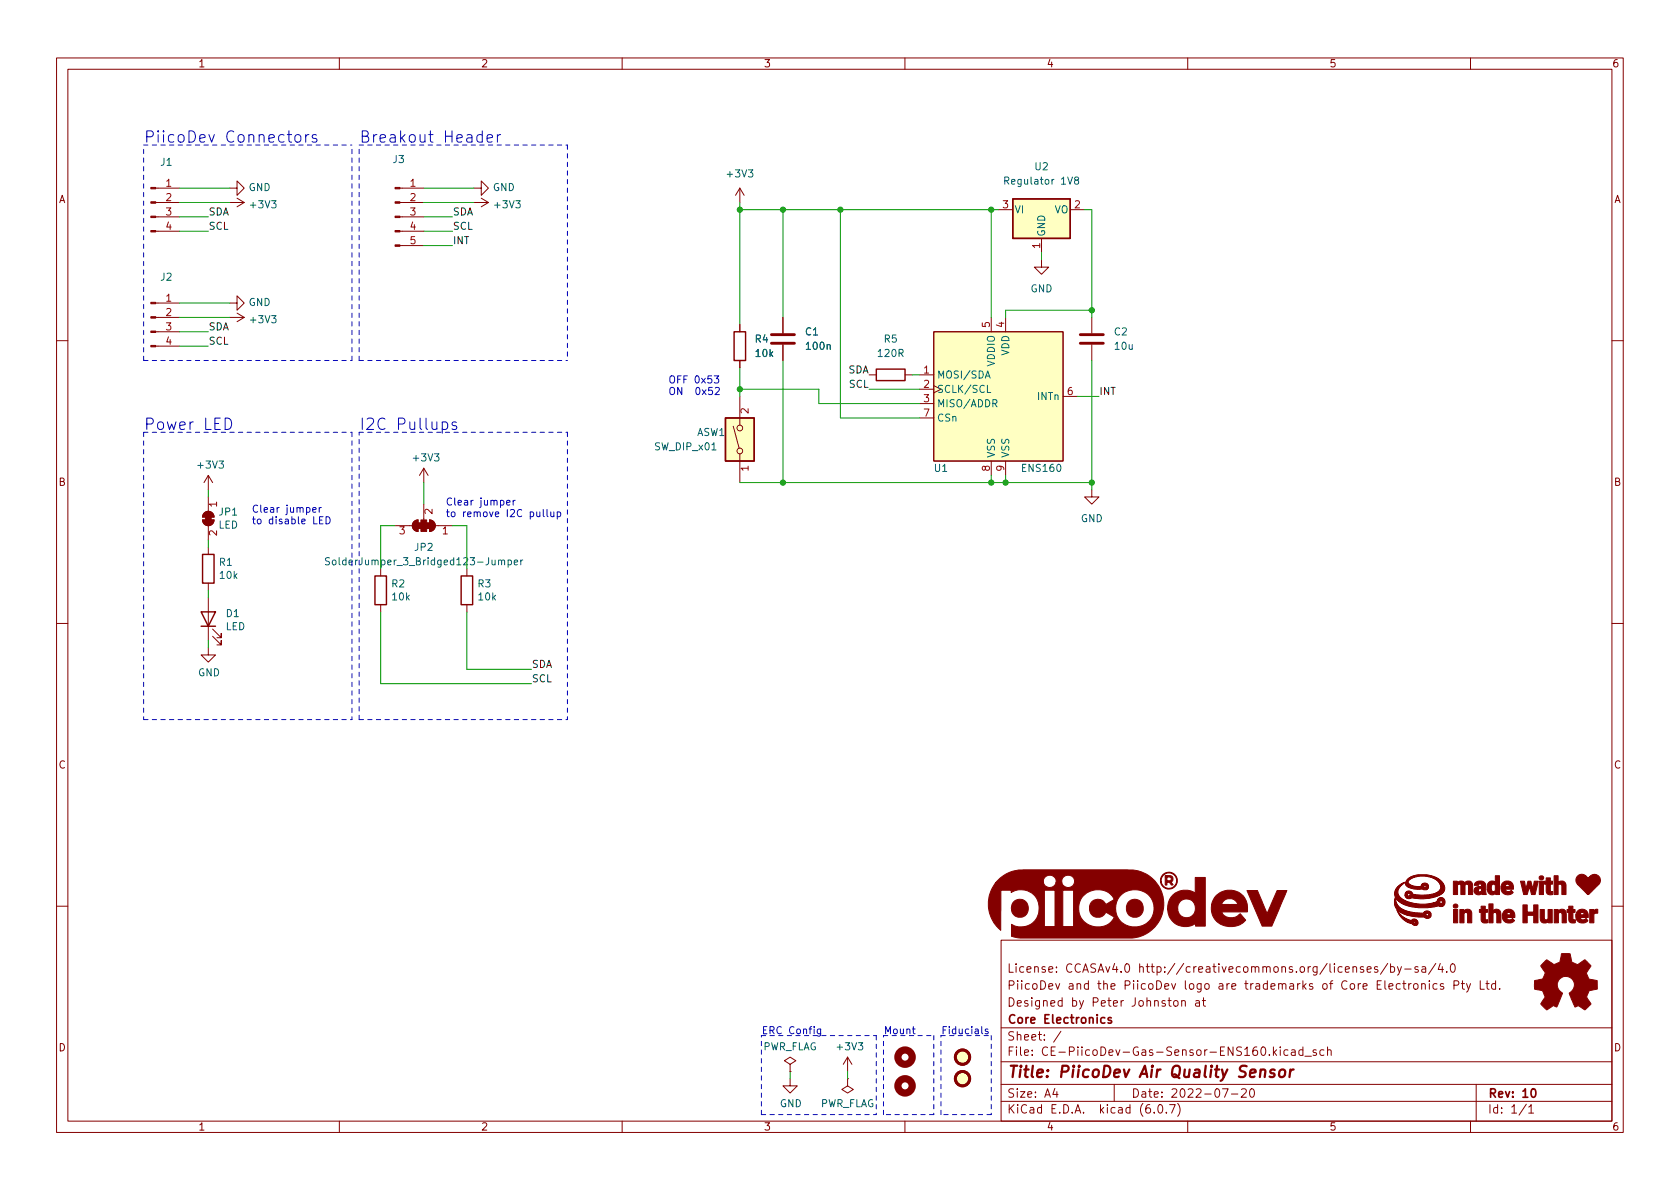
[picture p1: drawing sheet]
<svg xmlns="http://www.w3.org/2000/svg" width="297mm" height="210mm" viewBox="0 0 297 210" stroke-linecap="round" stroke-linejoin="round" font-family="sans-serif">
<g fill="none" stroke="#840000" stroke-width=".18">
<path d="M10 10.2h277v190.1h-277zM12 12.2h273v186.1h-273zM60 10.2v2M110 10.2v2M160 10.2v2M210 10.2v2M260 10.2v2M27.5 35.8h4.2M27.5 38.3h4.2M27.5 33.3h4.2M40.6 33.3h1.3v-1.3l1.3 1.3-1.3 1.2v-1.2M40.6 35.8h2.6"/>
<path d="M41.9 35l1.3 .8M43.2 35.8l-1.3 .8M70.7 35.8h4.2M70.7 38.3h4.2M70.7 33.3h4.2M83.8 33.3h1.3v-1.3l1.3 1.3-1.3 1.2v-1.2M83.8 35.8h2.6M85.1 35l1.3 .8M86.4 35.8l-1.3 .8M130.8 33.3v2.5M130.8 33.3l-.8 1.2M130.8 33.3l.8 1.2"/>
<path d="M176.5 37.1h2.6M189.2 37.1h2.6M27.5 56.1h4.2M27.5 40.9h4.2M27.5 58.7h4.2M27.5 53.6h4.2M40.6 53.6h1.3v-1.3l1.3 1.3-1.3 1.3v-1.3M40.6 56.1h2.6M41.9 55.4l1.3 .7M43.2 56.1l-1.3 .8M70.7 43.4h4.2M70.7 40.9h4.2"/>
<path d="M130.8 57.4v1.3M138.4 56.1v2.8M165.1 58.7h22.9v22.8h-22.9zM175.3 56.1v2.6M177.8 56.1v2.6M184.1 46v1.2h1.3l-1.3 1.3-1.2-1.3h1.2M184.1 42.2v2.5M193 56.1v2.8M10 60.2h2M27.5 61.2h4.2M129.6 75.4l1.1 3.8M130.8 63.7v1.3"/>
<path d="M130.8 70.1v5.1M138.4 61v2.7M153.7 66.3h1.2M160 66.3h1.3M162.6 66.3h2.5M162.6 68.8h2.5M162.6 71.4h2.5M162.6 73.9h2.5M188 70.1h2.5M193 61v2.7M285 60.2h2M35.8 91.9h2a1.02 1.02 0 0 1-1 1.1 1.02 1.02 0 0 1-1-1.1z"/>
<path d="M36.1 90.7a1.02 1.02 0 0 1 1.1-.2 1.02 1.02 0 0 1 .6 .9h-2zM36.8 84.1l-.7 1.2M36.8 84.1v2.5M36.8 87.9v2.5M36.8 93v2.5M36.8 96.8v1.2M36.8 84.1l.8 1.2M69.8 93h3.1M73.2 92.2l.7-.3v2.1a1.02 1.02 0 0 1-.9-.7 1.02 1.02 0 0 1 .2-1.1zM74.9 82.8l-.7 1.3M74.9 82.8v2.5M74.9 89.1v2.8"/>
<path d="M74.9 82.8l.8 1.3M75.9 91.9a1.02 1.02 0 0 1 1.1 1.1 1.02 1.02 0 0 1-1.1 1zM77 93h3M130.8 80.3v5M175.3 81.5v2.6M177.8 81.5v2.6M193 86.6v1.3h1.3l-1.3 1.2-1.2-1.2h1.2M10 110.2h2M36.8 114.5v1.3h1.3l-1.3 1.3-1.2-1.3h1.2M36.8 103.1v1.3M36.8 105.7v7.6M37.6 112.5l1.5 1.5v-.7v.7h-.7"/>
<path d="M37.6 111.2l1.5 1.6v-.8v.8h-.7M67.3 100.6v1.2M67.3 106.9v1.3M82.5 100.6v1.2M82.5 106.9v1.3M285 110.2h2M10 160.2h2M177 166.3h108v32h-108zM207.6 177l.4-.1 .3 .3v.4l-.3 .3h-.4l-.1-.3v-.4zM208.9 177.1l.2-.2 .4 .1 .1 .9M208.9 176.9v1M211.4 177h.6l.1 .9"/>
<path d="M212.1 177.3l-.5 .1a.29 .29 0 0 0-.2 .2 .29 .29 0 0 0 .2 .3h.5M212.6 176.9h.5M212.8 176.4v1.3l.3 .2M241.7 171.4l.7-.1v-.3l-.5-.1-.2 .2 .1 .8h.6M243.6 171l-.4-.1-.2 .2 .1 .3 .5 .1v.4h-.6M245.4 170.4l-1.3 1.9M245.9 171l.4-.1 .3 .3v.4l-.2 .3h-.5M245.9 170.4v1.5M247.1 170.9l.3 1M247.8 170.9l-.5 1.4-.2 .1M248 173.9h.6M248.2 173.4v1.3l.4 .2"/>
<path d="M248.4 171.4h1.1M249.1 173.9v1M249.5 173.9l-.3 .1-.1 .2M250 174.1l.2-.2 .4 .2 .1 .5-.1 .3h-.4l-.2-.1zM250.7 171l-.3-.1-.3 .2 .1 .3 .5 .1v.4h-.6M251.4 174.1l.2-.2 .3 .1 .1 .9M251.4 173.9v1M251.4 171h.6l.1 .9M252.1 171.3l-.5 .1a.29 .29 0 0 0-.2 .2 .29 .29 0 0 0 .2 .3h.5M252.7 173.4v.2M252.7 173.9v1M253.9 170.4l-1.3 1.9"/>
<path d="M254.1 174l-.5-.1-.2 .3v.4l.1 .3h.6M254.7 170.4l-.4 1h.9M255 170.9v1M255.2 174l-.3-.1-.2 .2v.3l.5 .1v.4h-.5M255.8 171.8v.1M256.6 170.5l.2-.1a.81 .81 0 0 1 .6 .7 .81 .81 0 0 1-.3 .8h-.2a.81 .81 0 0 1-.5-.6 .81 .81 0 0 1 .2-.8zM257.1 174.2l.7-.1 .1-.2v-.3l-.3-.2h-.5v1.5M258.4 173.9h.5M258.6 173.4v1.3l.3 .2M259.3 173.9l.3 1M260 173.9l-.5 1.4-.2 .1M261.7 173.4v1.5h.7"/>
<path d="M262.7 173.9h.6M262.9 173.4v1.3l.4 .2M264.4 174l-.4-.1-.3 .3v.4l.2 .3h.5M264.4 173.4v1.5M265.2 174.8v.1M285 160.2h2M60 198.3v2M110 198.3v2M139.7 190.7v1.3h1.3l-1.3 1.3-1.3-1.3h1.3M139.7 188.2l1-.6-1-.7-1 .7 1 .6v1.3M139.7 189.5h.1M149.9 190.7v1.3l1 .7-1 .6-1.1-.6 1.1-.7"/>
<path d="M149.9 190.7h.1M149.9 186.9l-.8 1.3M149.9 186.9v2.6M149.9 186.9l.7 1.3M160 198.3v2M177 194.8h108M177 191.8h108M177 187.8h108M177 181.8h108M186.5 192.5l-.4 1h1M186.9 193v1M187.6 182.4l-1.3 1.9"/>
<path d="M197 191.8v3M204.1 196.7v.1M204.9 195.4l.2-.1a.81 .81 0 0 1 .6 .7 .81 .81 0 0 1-.3 .8h-.2a.81 .81 0 0 1-.6-.6 .81 .81 0 0 1 .3-.8zM206.2 196.7v.1M206.8 195.3h1l-.7 1.5M208.2 195.1a1.72 1.72 0 0 1 0 2.3M210 198.3v2M216.1 192.5h1l-.6 1.5M217.7 193.5h1.2M219.5 192.7l.6-.2 .2 .2 .1 .3-1 1h1M221.1 192.7l.2-.2a.81 .81 0 0 1 .6 .7 .81 .81 0 0 1-.3 .8h-.2a.81 .81 0 0 1-.3-1.3zM225.1 185.1v1.5"/>
<path d="M225.3 186.1l.4 .5M225.7 185.6l-.6 .6M226.4 185.1v.2M226.4 185.6v1M227.7 185.7l-.4-.1-.3 .3v.4l.1 .3h.6M228.4 185.7h.5l.1 .9M229 186l-.5 .1a.29 .29 0 0 0-.2 .2 .29 .29 0 0 0 .2 .3h.5M230.4 185.7l-.5-.1-.3 .3v.4l.2 .3h.6M230.4 185.1v1.5M230.7 186.8h1.2M232.7 185.7l-.3-.1-.3 .2 .1 .3 .5 .1v.4h-.6M234.1 185.7l-.5-.1-.2 .3v.4l.1 .3h.6"/>
<path d="M234.7 185.8l.2-.2 .4 .1 .1 .9M234.7 185.1v1.5M260 198.3v2M261 191.8v6.5M269.9 195.3l-1.3 1.9M270.3 195.8l.4-.5v1.5M270.3 196.8h.9"/>
<circle cx="130.8" cy="75.7" r=".51"/>
<circle cx="130.8" cy="79.8" r=".51"/>
</g>
<path d="M195.3 180l-.4-.1-.3 .3v.4l.2 .3h.5M196.5 180l-.4-.1-.2 .2 .1 .3 .5 .1v.4h-.6M270.9 192.6l.2-.1a.81 .81 0 0 1 .5 .7 .81 .81 0 0 1-.3 .8h-.1a.81 .81 0 0 1-.6-.6 .81 .81 0 0 1 .3-.8z" fill="none" stroke="#840000" stroke-width=".3"/>
<path d="M222.9 189.3a.49 .49 0 0 1 .8 .1l-.1 1.1M225.4 189.2a.49 .49 0 0 0-.8 .3l.1 .2 .6 .2 .1 .2-.2 .3-.2 .1-.5-.1M226.3 189.3a.52 .52 0 0 1 .5-.2 .52 .52 0 0 1 .5 .4l-.1 .6a.55 .55 0 0 1-.5 .4 .55 .55 0 0 1-.6-.4zM228.2 189.1l-.2 1.4M228.7 189.1l-.4 .1-.2 .3" fill="none" stroke="#840000" stroke-width=".4"/>
<g fill="#840000" stroke="#840000" stroke-width=".18">
<path d="M36.3 91.2h1v1h-1z"/>
<path d="M36.1 90.7a1.02 1.02 0 0 1 1.1-.2 1.02 1.02 0 0 1 .6 .9h-2z"/>
<path d="M35.8 91.9h2a1.02 1.02 0 0 1-1 1.1 1.02 1.02 0 0 1-1-1.1z"/>
<path d="M69.8 43.3h.9v.3h-.9z"/>
<path d="M69.8 40.8h.9v.2h-.9z"/>
<path d="M69.8 38.2h.9v.3h-.9z"/>
<path d="M69.8 35.7h.9v.2h-.9z"/>
<path d="M69.8 33.1h.9v.3h-.9z"/>
<path d="M247 160.9l.5 .7 1 .8 1 .4 .5-.3 .5 .2 .2 .4-.1 .4-.5 .1-.4-.3-.8-.2h1.1l.2 .2 .1-.2-.2-.2-.2 .2h-1l-.7-.4-.8-.9z"/>
<path d="M248.8 155.5l.6-.4 1.1-.4h1.7l.8 .1 1.3 .5 .7 .7 .4 .8v.6l-.2 .5-.5 .3-1.4 .5-1.6 .2-2.1-.2-.4 .2h-.3l-.3-.2-.2-.4 .8 .2 .1-.4-.3-.1-.2 .3h-.4l.1-.4 .3-.3h.6l.3 .3 .1 .2 .6 .1h2.3l1.1-.2 .5-.3 .4-.4v-.5l-.3-.8-.9-.7-1.2-.3-1.3-.1-.9 .2-.7 .3-.4 .4v.4l.6 .4 1 .2 .7-.1 .1-.3 .2-.2h.6l.3 .3v.6l-.3 .2h-.5l-.1-.1h-1.6l-1-.4h2.8l.2 .2 .1-.3-.3-.1-.1 .2h-2.8l-.4-.5 .1-.5z"/>
<path d="M247.2 156.7l1.2-.7-1 1-.2 .3v.7l.2 .5 .4 .4 1.2 .6 2 .4h1.1l1.3-.2h1.2l.3 .1 .1-.2-.1-.3h-.3v.4h-1.2l.7-.2 .3-.6 .5-.2 .3 .1 .2 .3v.8l-.1 .2-.4 .2-.6-.2-.8 .3-1 .1h-2.2l-2-.5-1-.6-.5-.6v.7l.2 .4 .4 .5 .5 .4 .9 .4 1.4 .2 1.5 .1 .2-.3 .5-.1 .5 .2 .1 .7-.2 .3-.6 .1-.3-.2-1.6-.1-1.6-.3h3.4l.4 .2 .1-.3-.2-.2h-.2l-.1 .3h-3.5l-.3-.1-1.2-.8-.5-1v-.7l.1-.5-.1-.9 .2-.6z"/>
<path d="M199.5 159.5a1.59 1.59 0 0 1 2.5 .4 1.59 1.59 0 0 1-1.1 2.3h-.5a1.43 1.43 0 0 1-1.2-1.3v-.6z"/>
<path d="M220.5 157.5h1.8l1.7 4 1.8-4h1.7l-2.6 6.3h-1.7z"/>
<path d="M206 154.8h.9l.4 .2 .1 .6-.3 .4 .3 .5h-.3l-.3-.5h-.5v.5h-.3v-1.4h.3v.7l.5-.1 .3-.2-.1-.3-1-.1z"/>
<path d="M205.5 154.7a1.51 1.51 0 0 1 2.6 .6l.1 .7a1.51 1.51 0 0 1-1.6 1.2 1.51 1.51 0 0 1-1.4-1.2h.1a1.38 1.38 0 0 0 1.4 1.1 1.38 1.38 0 0 0 1.3-1.2 1.37 1.37 0 0 0-1-1.5 1.31 1.31 0 0 0-1.5 .7l-.2 .9h-.1v-.7z"/>
<path d="M207.3 158.3a3.5 3.5 0 0 1 1.9-.9l1.4 .2 .7 .3v-2.7h1.8v8.6h-1.7v-.5a3.1 3.1 0 0 1-3.3 .2 3.1 3.1 0 0 1-1.6-2.7h1.7a1.59 1.59 0 0 0 2 1.5 1.59 1.59 0 0 0 1.1-2.2 1.57 1.57 0 0 0-1.9-1.1 1.57 1.57 0 0 0-1.2 1.8h-1.7a3.3 3.3 0 0 1 .8-2.5z"/>
<path d="M215 158.4a3.4 3.4 0 0 1 1.9-1h.9a3.2 3.2 0 0 1 2.8 3.8l-4.6 .1a1.46 1.46 0 0 0 1.3 1l1.1-.1 .9-.6 .9 1.1a3.5 3.5 0 0 1-5.9-1.2l-.1-.6v-1h4.6a1.37 1.37 0 0 0-1.1-1h-.6a1.46 1.46 0 0 0-1.1 1h-1.8l.2-.6z"/>
<path d="M176.2 155.9a6.1 6.1 0 0 1 4.7-2.1h18.6a6 6 0 0 1 6.3 5.7 6 6 0 0 1-5.6 6.4h-20.1l-1.3-.3v-2.2a3 3 0 0 0 2.4 .4h8.6v-2.8h.9a3.4 3.4 0 0 0 4.2 2.8 2.95 2.95 0 0 0 2.1-1.6l-1.4-.9-.8 .8-.3 .1h-.7a1.38 1.38 0 0 1-1.2-1.4h4.7v.2a3.4 3.4 0 0 0 2.4 2.8 3.4 3.4 0 0 0 3.6-1 3.5 3.5 0 0 0 .7-2.7 3.4 3.4 0 0 0-3.7-2.8 3.4 3.4 0 0 0-3 3.5h-4.7l.1-.6a1.54 1.54 0 0 1 1.3-1.2 1.54 1.54 0 0 1 1.6 .9l1.4-.8-.1-.2a3.4 3.4 0 0 0-3.9-1.4 3.4 3.4 0 0 0-2.3 3.5h-.9v-3.6h-1.9v6.4h-1.4v-6.4h-1.8v6.4h-3.5h.2a3.3 3.3 0 0 0 2.1-4.5 3.3 3.3 0 0 0-4.7-1.5v-.4h-1.8l-.1 7.1v-.1a6 6 0 0 1-.8-8.3h8.4a1.15 1.15 0 0 0 1.1 .8 1.15 1.15 0 0 0 1.1-.8h1l.1 .2a1.12 1.12 0 0 0 1.9 .3 1.12 1.12 0 0 0-.6-1.8 1.13 1.13 0 0 0-1.3 .8l-.1 .5h-1v-.5l-.2-.4-.5-.4a1.18 1.18 0 0 0-1.5 .8v.5h-8.4z"/>
<path d="M257 160.8h.7v2.4h-.7z"/>
<path d="M272.2 155.8h.7v2.4h-.7z"/>
<path d="M269.3 160h.7v1.3h1.2v-1.3h.7v3.2h-.7v-1.3h-1.2v1.3h-.7z"/>
<path d="M281.1 160.8h.7v.3l.2-.2 .5-.1v.7h-.4l-.3 .2v1.5h-.7z"/>
<path d="M261.9 160.2h.7v.6h.4v.5h-.4v1.3h.4v.6h-.7l-.4-.3v-1.6h-.3v-.5h.3z"/>
<path d="M273.4 155.2h.7v.6h.4v.6h-.4v1.1l.1 .1 .3 .1v.5h-.5a.6 .6 0 0 1-.6-.6v-1.2h-.3v-.6h.3z"/>
<path d="M277.4 160.2h.7v.6h.4v.5h-.4v1.2l.2 .2 .2-.1v.6h-.7l-.4-.3v-1.6h-.3v-.5h.3z"/>
<path d="M274.8 154.9h.7v1.2l.3-.3h.5l.5 .4 .1 2h-.8v-1.6l-.2-.2-.4 .1v1.7h-.7z"/>
<path d="M258.1 160.8h.7v.3l.5-.3a.71 .71 0 0 1 .9 .5v1.9h-.7v-1.6l-.2-.2-.4 .1v1.7h-.8z"/>
<path d="M274.8 160.8h.7v.3l.3-.2 .5-.1 .5 .3 .1 .5v1.6h-.7v-1.6l-.2-.2-.5 .1v1.7h-.7z"/>
<path d="M263.2 159.8h.8v1.3l.3-.3h.4a.65 .65 0 0 1 .7 .6v1.8h-.8v-1.6l-.2-.2-.4 .1v1.7h-.8z"/>
<path d="M272.3 160.8h.7v1.6l.2 .3 .5-.2v-1.7h.7v2.4h-.6l-.1-.2-.4 .2h-.4a.62 .62 0 0 1-.6-.6z"/>
<path d="M257 155.8h.7v.3l.3-.3h.5l.4 .3 .6-.3 .5 .1 .4 .6v1.7h-.8v-1.6l-.2-.2-.4 .2v1.6h-.7v-1.7l-.2-.1-.4 .1v1.7h-.7z"/>
<path d="M264.4 154.9h.7v3.3h-.6l-.1-.2-.3 .2h-.5l-.4-.3-.3-.6h.8l.2 .4 .4-.1 .1-.1v-.9l-.3-.2-.3 .1-.1 .8h-.8l.1-.7 .1-.4 .4-.4h.5l.4 .2z"/>
<path d="M265.9 161.2a1.1 1.1 0 0 1 1.2-.4 1.1 1.1 0 0 1 .7 1v.4h-1.4l.3 .4h.5l.3-.2 .3 .4-.5 .4h-.8a1.06 1.06 0 0 1-.9-1v-.4h1.5v-.3l-.2-.1h-.3l-.2 .4h-.8z"/>
<path d="M278.9 161.1a1.3 1.3 0 0 1 1.3-.2l.5 .5 .1 .8-1.4 .1 .4 .4 .3-.1 .3-.2 .3 .4-.4 .4h-.8a1.08 1.08 0 0 1-.9-1v-.4h1.5l-.1-.3-.1-.1h-.4l-.1 .4h-.8z"/>
<path d="M265.7 156.2l.6-.4h.5l.4 .2 .3 .5 .1 .7-1.5 .1 .4 .4h.4l.3-.3 .3 .4-.2 .3-.6 .1h-.5l-.5-.3-.2-.4-.1-.7h1.5v-.2l-.1-.2h-.4l-.3 .4h-.7z"/>
<path d="M260.8 156.2l.7-.4h.6l.4 .2 .2 .5 .1 1.7h-.7l-.1-.2-.3 .2h-.4l-.5-.3-.2-.3 1.1 .1 .3-.1v-.5h-.4l-.2 .2v.3h-.8l.1-.5 .2-.2 1.1-.2-.1-.3-.1-.1h-.3l-.1 .3h-.7z"/>
<path d="M268.8 155.8h.7l.3 1.4 .4-1.4h.5l.3 1.4 .3-1.4h.7l-.6 2.4h-.6l-.4-1.4-.4 1.4h-.6z"/>
<path d="M278.9 155l.7-.4 .5 .1 .6 .5h.2l.4-.3a1.07 1.07 0 0 1 1.6 .3l.1 .5-.2 .6-1.9 1.9h-.2l-1.9-2-.2-.7z"/>
<path d="M272.9 170.2l.6-.5 .9 .6a.62 .62 0 0 0 1 0l.2-.1a1.62 1.62 0 0 0 .4-1.3l.1-.3 1.5 .1 .2 .7a.74 .74 0 0 0 .6 1l.5 .2 1.3-.9 1.1 1.1-.4 .6a.75 .75 0 0 0-.2 1.2l.2 .5 1.5 .3v1.5l-1.4 .3-.1 .1a1.23 1.23 0 0 0-.3 1.2l.7 1-.1 .2-1 .9-.8-.6a.54 .54 0 0 0-.9 .1l-1-2.4a2.33 2.33 0 0 0 .8-1.9 1.54 1.54 0 0 0-2.5-.7 1.54 1.54 0 0 0 .5 2.5l-1.1 2.5a.69 .69 0 0 0-1.1 .1l-.6 .4-1.1-1.1 .8-1.2-.2-.5a.71 .71 0 0 0-.9-.7l-.8-.2v-1.5l.5-.1a1.11 1.11 0 0 0 1.2-.7 .72 .72 0 0 0-.2-1.2l-.4-.6z"/>
<path d="M75.4 92.5h.5v1h-.5z"/>
<path d="M75.9 91.9a1.02 1.02 0 0 1 1.1 1.1 1.02 1.02 0 0 1-1.1 1z"/>
<path d="M74.4 91.9h1v2.1h-1z"/>
<path d="M73.9 92.5h.5v1h-.5z"/>
<path d="M73.2 92.2l.7-.3v2.1a1.02 1.02 0 0 1-.9-.7 1.02 1.02 0 0 1 .2-1.1z"/>
<path d="M26.7 61.1h.8v.2h-.8z"/>
<path d="M26.7 58.5h.8v.3h-.8z"/>
<path d="M26.7 56h.8v.3h-.8z"/>
<path d="M26.7 53.5h.8v.2h-.8z"/>
<path d="M26.7 40.8h.8v.2h-.8z"/>
<path d="M26.7 38.2h.8v.3h-.8z"/>
<path d="M26.7 35.7h.8v.2h-.8z"/>
<path d="M26.7 33.1h.8v.3h-.8z"/>
<circle cx="180.3" cy="160.7" r="1.56"/>
<circle cx="257.3" cy="160.2" r=".38"/>
<circle cx="272.5" cy="155.2" r=".4"/>
</g>
<g fill="#ffffc2" stroke="#ffffc2" stroke-width=".18">
<path d="M128.3 73.9h5v7.6h-5z"/>
<path d="M165.1 58.7h22.9v22.8h-22.9z"/>
<path d="M179.1 35.2h10.1v7h-10.1z"/>
<circle cx="170.2" cy="190.7" r="1.27"/>
<circle cx="170.2" cy="186.9" r="1.27"/>
</g>
<path d="M179.1 35.2h10.1v7h-10.1zM129.8 58.7h2v5h-2zM128.3 73.9h5v7.6h-5zM154.9 65.3h5.1v2h-5.1zM35.8 98h2v5.1h-2zM35.6 108.2h2.5l-1.3 2.5zM35.6 110.7h2.5M66.3 101.8h2v5.1h-2zM81.5 101.8h2.1v5.1h-2.1z" fill="none" stroke="#840000" stroke-width=".25"/>
<g fill="none" stroke="#840000" stroke-width=".51">
<path d="M136.4 59.2h4.1M191 59.2h4.1M136.4 60.7h4.1M191 60.7h4.1"/>
<circle cx="170.2" cy="186.9" r="1.27"/>
<circle cx="170.2" cy="190.7" r="1.27"/>
</g>
<g fill="none" stroke="#840000" stroke-width="1.3">
<circle cx="160" cy="186.9" r="1.27"/>
<circle cx="160" cy="192" r="1.27"/>
</g>
<g fill="none" stroke="#006464" stroke-width=".18">
<path d="M177.6 32l.7-.1 .1-.2-.1-.3-.7-.1v1.3M190.2 31.8l-.2-.2v-.2l.2-.1 .4 .1 .1 .1v.2l-.6 .2-.1 .2v.4l.2 .1h.3l.2-.3v-.3l-.2-.2M174.2 66.9l.4-1.3 .5 1.3M174.3 66.5h.6M174.6 68.1v1.3h.6M175.5 71.3h.6l.2-.2-.1-.3-.7-.1v1.2M175.8 71.3l.5 .6M58.3 98.7l-.5-.1-.2 .1v.4l.5 .2 .2 .3-.3 .3-.5-.1M89.8 99.1l.4-.1 .2 .3-.1 .5h-.5M89.8 99v1.3M90.9 99.5l.6-.2v-.2l-.4-.1-.2 .2 .1 .6h.5M92.1 99v.9"/>
<path d="M92.4 99l-.3 .3"/>
</g>
<g fill="none" stroke="#0000c2" stroke-width=".18">
<path d="M52.3 23.9a.54 .54 0 0 1 .9 .3v.6a.54 .54 0 0 1-.5 .4 .54 .54 0 0 1-.6-.4v-.6zM54 23.8v1.3M54.6 23.8a.51 .51 0 0 0-.6 .4M56 23.9l-.5-.1-.3 .3 .1 .3 .7 .2 .1 .2-.1 .2-.2 .1-.6-.1M86.1 24.5l1-.2-.1-.4-.6-.1-.3 .3 .1 .9 .2 .1 .6-.1M87.9 23.8v1.3M88.5 23.8a.51 .51 0 0 0-.6 .4M39.8 73.9a1.06 1.06 0 0 1 1.1 .7 1.06 1.06 0 0 1-.3 1.2l-.8 .1zM78.2 74.7l.6-.1 .4 .4v.6l-.2 .2-.2 .1-.6-.1M80.7 74.7l-.5-.1-.3 .3 .1 .3 .7 .2 .1 .2-.1 .2-.2 .1-.6-.1M126.3 66.5h.8l-.4 .4 .3 .2v.5l-.2 .1-.5-.1M126.5 68.6l.5-.1 .2 .4-.8 .9h.8"/>
<path d="M55.3 90.2l.6-.2-.1-.2-.3-.1-.2 .2 .1 .6h.4M56.4 89.7v.9M56.5 92h.4M56.8 89.7l-.4 .3M57.1 91.4h-.6v1.2h.6M57.6 91.4a.64 .64 0 0 1 .8 .6 .64 .64 0 0 1-.8 .6zM89.6 88.9l.6-.1-.1-.3h-.3l-.2 .2v.6h.5M90.7 88.5v.8M91.1 88.5l-.4 .2M96.1 90.1v1.1l.1 .2M96.7 90.1v1.1l.2 .2M97.4 90.5v.8l.3 .1 .2-.2"/>
<path d="M97.9 90.5v.9M98.5 90.6l.4-.1 .2 .3-.1 .5h-.5M98.5 90.5v1.3M145.1 182v1l-.2 .2h-.3M145.1 182h-.4l-.2 .2 .1 .5h.5M161.3 182h.5M161.5 181.5v1.1l.3 .2M174.7 182h-.3l-.2 .1v.2l.5 .1v.3h-.5"/>
</g>
<g fill="none" stroke="#0000c2" stroke-width=".18" stroke-dasharray=".8 .8">
<path d="M25.4 25.6h36.8M63.5 25.6h36.8M100.3 25.6v38.1M25.4 76.4v50.8M25.4 63.7v-38.1M25.4 76.4h36.8M25.4 63.7h36.8M62.2 76.4v50.8M62.2 63.7v-38.1M63.5 63.7h36.8M63.5 76.4h36.8M63.5 63.7v-38.1"/>
<path d="M100.3 76.4v50.8M25.4 127.2h36.8M63.5 127.2v-50.8M63.5 127.2h36.8M134.6 197.1v-14M134.6 197.1h20.3M134.6 183.1h20.3M154.9 183.1v14M156.2 183.1h8.9M156.2 197.1v-14M165.1 197.1h-8.9M165.1 183.1v14"/>
<path d="M166.4 183.1h8.9M166.4 197.1v-14M175.3 197.1h-8.9M175.3 183.1v14"/>
</g>
<g fill="none" stroke="#009600" stroke-width=".18">
<path d="M31.7 38.3h5.1M31.7 33.3h8.9M31.7 35.8h8.9M74.9 38.3h5.1M74.9 33.3h8.9M74.9 35.8h8.9M130.8 37.1h45.7M130.8 35.8v21.6M138.4 37.1v19M148.6 37.1v36.8h14M175.3 37.1v19M191.8 37.1h1.2v19"/>
<path d="M31.7 40.9h5.1M31.7 56.1h8.9M31.7 58.7h5.1M31.7 53.6h8.9M74.9 40.9h5.1M74.9 43.4h5.1M184.1 44.7v1.3M193 54.9h-15.2v1.2M31.7 61.2h5.1M130.8 68.8h14v2.6h17.8M130.8 65v5.1M138.4 63.7v21.6"/>
<path d="M153.7 68.8h8.9M161.3 66.3h1.3M190.5 70.1h3.8M193 63.7v22.9M36.8 86.6v1.3M36.8 95.5v1.3M69.8 93h-2.5v7.6M74.9 85.3v3.8M80 93h2.5v7.6M130.8 85.3h62.2M175.3 84.1v1.2M177.8 84.1v1.2"/>
<path d="M36.8 104.4v1.3M36.8 113.3v1.2M67.3 108.2v12.7h26.7M82.5 108.2v10.2h11.5M139.7 189.5v1.2M149.9 189.5v1.2"/>
</g>
<g fill="#009600" stroke="#009600" stroke-width=".18">
<circle cx="193" cy="54.9" r=".46"/>
<circle cx="193" cy="85.3" r=".46"/>
<circle cx="175.3" cy="37.1" r=".46"/>
<circle cx="138.4" cy="37.1" r=".46"/>
<circle cx="130.8" cy="37.1" r=".46"/>
<circle cx="148.6" cy="37.1" r=".46"/>
<circle cx="130.8" cy="68.8" r=".46"/>
<circle cx="138.4" cy="85.3" r=".46"/>
<circle cx="177.8" cy="85.3" r=".46"/>
<circle cx="175.3" cy="85.3" r=".46"/>
</g>
<g font-size="2.8" fill="#0000c2">
<text x="25.4" y="25.2">PiicoDev Connectors</text>
<text x="63.5" y="25.2">Breakout Header</text>
<text x="25.4" y="76">Power LED</text>
<text x="63.5" y="76">I2C Pullups</text>
</g>
<text font-size="2.8" fill="#840000" x="178" y="190.6">Title: PiicoDev Air Quality Sensor</text>
<g font-size="2.1" fill="#840000">
<text x="178" y="172">License: CCASAv4.0 http://creativecommons.org/licenses/by-sa/4.0</text>
<text x="178" y="178">Designed by Peter Johnston at</text>
<text x="178" y="175">PiicoDev and the PiicoDev logo are trademarks of Core Electronics Pty Ltd.</text>
<text x="178" y="184">Sheet: /</text>
<text x="178" y="181">Core Electronics</text>
<text x="178" y="186.7">File: CE-PiicoDev-Gas-Sensor-ENS160.kicad_sch</text>
<text x="178" y="196.9">KiCad E.D.A. kicad (6.0.7)</text>
<text x="178" y="194.1">Size: A4</text>
<text x="200" y="194.1">Date: 2022-07-20</text>
<text x="263" y="194.1">Rev: 10</text>
<text x="263" y="196.9">Id: 1/1</text>
</g>
<g font-size="1.8" fill="#840000">
<text x="35" y="11.9">1</text>
<text x="85" y="11.9">2</text>
<text x="135" y="11.9">3</text>
<text x="185" y="11.9">4</text>
<text x="235" y="11.9">5</text>
<text x="285" y="11.9">6</text>
<text x="10.3" y="35.9">A</text>
<text x="285.3" y="35.9">A</text>
<text x="10.3" y="85.9">B</text>
<text x="285.3" y="85.9">B</text>
<text x="10.3" y="135.9">C</text>
<text x="285.3" y="135.9">C</text>
<text x="10.3" y="185.9">D</text>
<text x="285.3" y="185.9">D</text>
<text x="35" y="199.9">1</text>
<text x="85" y="199.9">2</text>
<text x="135" y="199.9">3</text>
<text x="185" y="199.9">4</text>
<text x="235" y="199.9">5</text>
<text x="285" y="199.9">6</text>
</g>
<g font-size="1.8" fill="#006464">
<text x="28.4" y="29.3">J1</text>
<text x="69.5" y="28.8">J3</text>
<text x="43.9" y="33.8">GND</text>
<text x="87.1" y="33.8">GND</text>
<text x="128.7" y="31.4">+3V3</text>
<text x="178.2" y="32.6">Regulator 1V8</text>
<text x="183" y="30.1">U2</text>
<text x="44.4" y="36.8">+3V3</text>
<text x="87.6" y="36.8">+3V3</text>
<text x="179.3" y="37.7">VI</text>
<text x="184.8" y="41.9" transform="rotate(-90 184.8 41.9)">GND</text>
<text x="186.4" y="37.7">VO</text>
<text x="28.4" y="49.6">J2</text>
<text x="182.2" y="51.7">GND</text>
<text x="43.9" y="54.1">GND</text>
<text x="44.4" y="57.1">+3V3</text>
<text x="142.4" y="59.3">C1</text>
<text x="197" y="59.3">C2</text>
<text x="133.5" y="60.6">R4</text>
<text x="133.7" y="63.1">10k</text>
<text x="142.7" y="61.8">100n</text>
<text x="155.4" y="63.1">120R</text>
<text x="156.3" y="60.6">R5</text>
<text x="175.9" y="64.8" transform="rotate(-90 175.9 64.8)">VDDIO</text>
<text x="178.4" y="62.9" transform="rotate(-90 178.4 62.9)">VDD</text>
<text x="197.2" y="61.8">10u</text>
<text x="165.6" y="66.9">MOSI/SDA</text>
<text x="165.6" y="69.5">SCLK/SCL</text>
<text x="183.5" y="70.7">INTn</text>
<text x="123.2" y="77.1">ASW1</text>
<text x="165.6" y="72">MISO/ADDR</text>
<text x="165.6" y="74.5">CSn</text>
<text x="35.1" y="82.8">+3V3</text>
<text x="73.2" y="81.6">+3V3</text>
<text x="115.9" y="79.6">SW_DIP_x01</text>
<text x="165.2" y="83.4">U1</text>
<text x="175.9" y="81" transform="rotate(-90 175.9 81)">VSS</text>
<text x="178.4" y="81" transform="rotate(-90 178.4 81)">VSS</text>
<text x="180.9" y="83.4">ENS160</text>
<text x="38.6" y="93.5">LED</text>
<text x="38.8" y="91.2">JP1</text>
<text x="191.1" y="92.3">GND</text>
<text x="38.8" y="100">R1</text>
<text x="59.2" y="99.9">SolderJumper_3_Bridged123-Jumper</text>
<text x="73.4" y="97.4">JP2</text>
<text x="38.9" y="102.4">10k</text>
<text x="69.3" y="103.9">R2</text>
<text x="69.4" y="106.2">10k</text>
<text x="84.5" y="103.9">R3</text>
<text x="84.7" y="106.2">10k</text>
<text x="39.9" y="111.4">LED</text>
<text x="40" y="109.1">D1</text>
<text x="35" y="119.6">GND</text>
<text x="134.7" y="185.7">PWR_FLAG</text>
<text x="148.2" y="185.7">+3V3</text>
<text x="137.9" y="195.8">GND</text>
<text x="144.9" y="195.8">PWR_FLAG</text>
</g>
<g font-size="1.8" fill="#a90000">
<text x="29.4" y="33">1</text>
<text x="29.4" y="35.6">2</text>
<text x="72.5" y="33">1</text>
<text x="72.5" y="35.6">2</text>
<text x="29.4" y="38.1">3</text>
<text x="29.4" y="40.6">4</text>
<text x="72.5" y="38.1">3</text>
<text x="72.5" y="40.6">4</text>
<text x="177.3" y="36.8">3</text>
<text x="190" y="36.8">2</text>
<text x="72.5" y="43.2">5</text>
<text x="183.9" y="43.9" transform="rotate(-90 183.9 43.9)">1</text>
<text x="29.4" y="53.3">1</text>
<text x="29.4" y="55.9">2</text>
<text x="29.4" y="58.4">3</text>
<text x="175" y="57.9" transform="rotate(-90 175 57.9)">5</text>
<text x="177.5" y="57.9" transform="rotate(-90 177.5 57.9)">4</text>
<text x="29.4" y="61">4</text>
<text x="163.3" y="66">1</text>
<text x="163.3" y="68.6">2</text>
<text x="163.3" y="71.1">3</text>
<text x="188.7" y="69.8">6</text>
<text x="132.3" y="73.1" transform="rotate(-90 132.3 73.1)">2</text>
<text x="163.3" y="73.7">7</text>
<text x="132.3" y="83.3" transform="rotate(-90 132.3 83.3)">1</text>
<text x="175" y="83.3" transform="rotate(-90 175 83.3)">8</text>
<text x="177.5" y="83.3" transform="rotate(-90 177.5 83.3)">9</text>
<text x="38.4" y="89.6" transform="rotate(-90 38.4 89.6)">1</text>
<text x="38.4" y="94.7" transform="rotate(-90 38.4 94.7)">2</text>
<text x="70.6" y="94.5">3</text>
<text x="76.5" y="90.9" transform="rotate(-90 76.5 90.9)">2</text>
<text x="78.2" y="94.5">1</text>
</g>
<g font-size="1.8" fill="#0f0f0f">
<text x="36.8" y="40.6">SCL</text>
<text x="36.8" y="38.1">SDA</text>
<text x="80" y="38.1">SDA</text>
<text x="80" y="40.6">SCL</text>
<text x="80" y="43.2">INT</text>
<text x="36.8" y="58.4">SDA</text>
<text x="36.8" y="60.9">SCL</text>
<text x="149.9" y="66">SDA</text>
<text x="150.1" y="68.6">SCL</text>
<text x="194.3" y="69.8">INT</text>
<text x="94" y="118.1">SDA</text>
<text x="94" y="120.6">SCL</text>
</g>
<g font-size="1.8" fill="#0000c2">
<text x="118.1" y="67.8">OFF 0x53</text>
<text x="118.1" y="69.8">ON 0x52</text>
<text x="78.7" y="89.4">Clear jumper</text>
<text x="44.4" y="90.7">Clear jumper</text>
<text x="44.4" y="92.7">to disable LED</text>
<text x="78.7" y="91.4">to remove I2C pullup</text>
<text x="134.6" y="182.9">ERC Config</text>
<text x="156.2" y="182.9">Mount</text>
<text x="166.4" y="182.9">Fiducials</text>
</g>
</svg>
